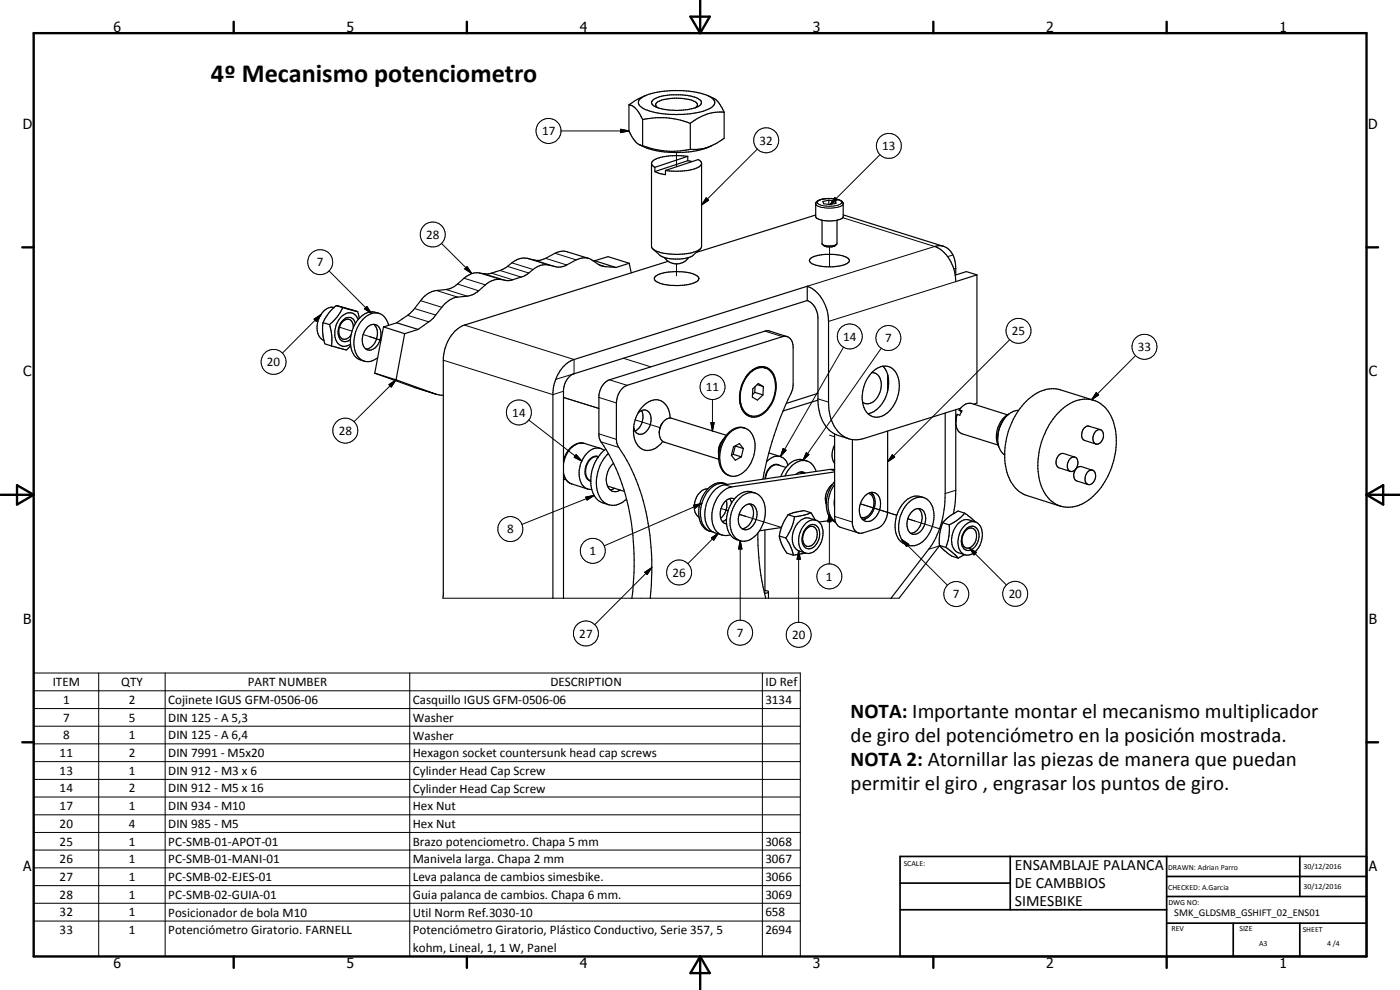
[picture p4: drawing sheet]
<svg xmlns="http://www.w3.org/2000/svg" width="420mm" height="297mm" viewBox="0 0 420 297" stroke-linecap="round" stroke-linejoin="round" font-family="sans-serif">
<g fill="none" stroke="#000" stroke-width=".3">
<path d="M168.3 39.3h20.5M186.3 38.8l2.5 .5-2.5 .5zM203 45.8v4.2M212 59.4l.7 .7-2.1 1.4zM227.3 44.7l-16.7 16.8M250.6 59.3l.6 .7-2.1 1.4zM264.1 46.4l-15 15M132.5 73l9.1 9.1M152.3 79.9l6.4 2M153.6 78.9l6.4 2M158.3 77.5l6.4 2M160.3 78l6.4 2"/>
<path d="M163.7 77.5l6.4 2M166.6 76l6.3 2M179.7 79.4l1.9 .6M203 79.2v3.6M244.8 61.1a3.4 3.4 0 0 0 3.1 1.3 5.9 5.9 0 0 0 5.1-1.1l.1-.2M245.3 60.5a7 7 0 0 1 7.3 .1 1.84 1.84 0 0 1-2.1 1.2h-1a5.2 5.2 0 0 1-4.2-1zM249 74.1v6M252.9 65.3l27.6 8.7-38.2 11.9M286 76.5l-1.6 .5M94.3 95.8l2-1.4-1.4 2zM96.3 94.4l-11.6 11.6M98.8 81.3l12.7 12.8"/>
<path d="M101.9 98.2l3.8 1.2M109.4 92.7l.7-.8 1.4 2.2zM110.1 91.9l1.4 2.2-2.1-1.4zM122.3 94.6l6.4 2M124.4 92.6l6.4 1.9M126.2 90.2l6.4 2M131 87.2l6.4 2M133.8 86.9l6.4 2M137.3 85.2l6.4 2M139.3 83.5l6.4 2M139.4 97.5l32.9 10.4v4.2l-5.5 1.7M139.5 80.7l.7-.7 1.4 2.1z"/>
<path d="M143.9 81.9l6.4 2M145.2 82.1l6.4 2M147.5 82l6.4 1.9M150.1 81.2l6.3 1.9M229.6 99.4l5.3 1.6M286.8 80.5l-.6 .2M286.8 84.5l-38.1 11.9M109 100.4l5.3 1.7M116.7 115.4l2.2-1.4-1.5 2.1zM118.9 114l-12.7 12.5M124.3 116.2l6.3 2M133 108.1l32.9 10.3 3.2-1"/>
<path d="M169.1 119.3l10.6 3.3M179.7 119.3l5.3 1.6M182.9 114l5.3 1.6M187.1 107.5l8.2 2.6M213.8 119.9v9.4M221.9 119.3a5.3 5.3 0 0 0 3.1 5.4M229.5 110.4a5.5 5.5 0 0 0-5.7 2.7M245.5 119.7l3.2 .9M253.1 104.2l-18.9 32.8M264.5 104.5l-23.6 33.7M303.1 101.9l-36.7 36.7M329 117.8l.7 .7-2.1 1.4z"/>
<path d="M340.8 106.7l-13.2 13.2M158.7 126l15.9 12.3M172.9 136.4l1.7 1.9-2.3-1.1zM175.4 133.1a4.9 4.9 0 0 0-5.1 2.8l-.8 1.7-.4 1.8M179.5 137.1a2.96 2.96 0 0 0-3.2 2.2 3.8 3.8 0 0 0 .7 4.8l.3 .2M179.6 136.9a3.5 3.5 0 0 0-3.9 3.2 3.2 3.2 0 0 0 1.6 4.3M179.7 130.2l5.3 1.6M180.4 132.6l5.3 1.6M190.6 126l7.5 2.3M213.3 126.8h1l-.5 2.5zM216.7 132.5l-.9 1.7-.1 1.4M217.1 131.8a5.3 5.3 0 0 0-1.4 4.6"/>
<path d="M233.5 139.5a3.4 3.4 0 0 0-3.6 3.3l-.1 .8M234.1 139.7a2.46 2.46 0 0 0-3.4 .9l-.9 1.7-.2 1.4M235 134.6l.9 .5-1.7 1.9zM242 135.8l.8 .6-1.9 1.8zM249 130.6l1.5 .5M267.8 136.4l.7 .8-2.1 1.4zM169.1 141.7l.4 1.5 .8 1.2M169.7 143.8h.1M169.7 143.8l.3 .3M170.3 144.3l1.3 .9M175.8 149.1l2.5-.5-2.1 1.4zM178.3 148.6l-21.7 8.8"/>
<path d="M208.1 151.6l2.5-.6-2.1 1.5zM210.6 151l-29.3 12.8M215.6 160l-9.2 9.1M216.4 152.6l2.1 .6-.9-.2M217.5 145.5l2.1 .6M223.8 154.9l-2-.6 12.7 3.9M248.9 154.1l.5 2.4h-1zM248.9 154.1v15.1M249.1 140.8l1.4 .5M250.5 149.4l-.2 1.5 .2 1.4M250.5 154.9l5.3 1.7M258.2 151.2l10.9 3.4"/>
<path d="M272.4 155.7l9.9 3M286.8 147.1l-3.1 1M132.9 179.5h136.9M193.5 171.7l2.1-1.4-1.4 2.1zM195.6 170.3l-17.1 17.2M213.5 161.4l2.1-1.4-1.4 2.1zM222.2 162.2l.5 2.5h-1.1zM222.2 162.2v23.9M239.7 165.3l.5 2.5h-1zM239.7 165.3v21.4M270.6 161.9l2.1 1.4-.6 .7zM270.6 161.9l13.7 13.7"/>
<path d="M281.9 163.8l-3.2 1M290.9 164.4l2.1 1.4-.7 .7zM290.9 164.4l11.1 11.1M10.1 201.9h230.1v85.1h-230.1zM10.1 207.3h230.1M10.1 212.6h230.1M10.1 217.9h230.1M29.6 201.9v85.1M49.6 201.9v85.1M123 201.9v85.1M228.8 201.9v85.1M10.1 223.2h230.1"/>
<path d="M10.1 228.5h230.1M10.1 233.8h230.1M10.1 239.1h230.1M10.1 244.5h230.1M10.1 249.8h230.1M10.1 255.1h230.1M10.1 260.4h230.1M10.1 265.7h230.1M10.1 271h230.1M10.1 276.4h230.1"/>
<circle cx="164.6" cy="39.3" r="3.8"/>
<circle cx="229.9" cy="42.1" r="3.8"/>
<circle cx="266.8" cy="43.8" r="3.8"/>
<circle cx="96.1" cy="78.7" r="3.7"/>
<circle cx="129.9" cy="70.4" r="3.8"/>
<circle cx="305.7" cy="99.3" r="3.7"/>
<circle cx="82.1" cy="108.6" r="3.7"/>
<circle cx="213.8" cy="116.1" r="3.8"/>
<circle cx="255" cy="101" r="3.8"/>
<circle cx="266.6" cy="101.4" r="3.8"/>
<circle cx="343.4" cy="104" r="3.7"/>
<circle cx="103.6" cy="129.2" r="3.7"/>
<circle cx="155.7" cy="123.7" r="3.8"/>
<circle cx="153.2" cy="158.7" r="3.8"/>
<circle cx="177.9" cy="165.3" r="3.8"/>
<circle cx="203.8" cy="171.8" r="3.8"/>
<circle cx="248.9" cy="172.9" r="3.7"/>
<circle cx="287" cy="178.2" r="3.8"/>
<circle cx="304.7" cy="178.2" r="3.7"/>
<circle cx="175.8" cy="190.1" r="3.7"/>
<circle cx="222.1" cy="189.8" r="3.7"/>
<circle cx="239.7" cy="190.5" r="3.8"/>
</g>
<g fill="none" stroke="#000" stroke-width=".35">
<path d="M188.8 31.5a4.7 4.7 0 0 1 3.3 2.8l.8 1.6M188.8 31.5v7.8l1 2a4.4 4.4 0 0 0 2.9 2.4 25 25 0 0 0 14.5 1.1M192.1 29.7a17.4 17.4 0 0 1 9.8-2.5h2.5a16.5 16.5 0 0 1 9.6 2.5 1.53 1.53 0 0 1-.5 2.6 25.6 25.6 0 0 1-14.6 1.8 10.9 10.9 0 0 1-7.1-2.6l-.2-1.1zM192.9 35.9a24.6 24.6 0 0 1 14.3 1.1M192.9 35.9v7.8M193.6 28.7l-2 .9-2.8 1.9M195.9 30.1a10.3 10.3 0 0 1 5.7-1.7h2.7l2.5 .3a4.7 4.7 0 0 1 3.7 1.9 2.01 2.01 0 0 1-1.9 1.8 19.2 19.2 0 0 1-12.4-.7l-.7-1zM197.4 32.3a1.03 1.03 0 0 1-.6-1.1 1.03 1.03 0 0 1 1.1-.8 14.9 14.9 0 0 1 10.9 .2l.4 .4 .1 .6-.7 .7M207.2 37v7.8M212.5 28.7l1.6 .8a8.1 8.1 0 0 1 3.2 4.2M217.3 33.7a14.6 14.6 0 0 0-10.1 3.3M217.3 33.7v7.8a15 15 0 0 1-10.1 3.3"/>
<path d="M192 43.5a27.3 27.3 0 0 0 15.4 2 19.3 19.3 0 0 0 6.2-1.8M195.5 49v25a3.3 3.3 0 0 0 2.9 1.8 17.5 17.5 0 0 0 11.7-1l.5-.8v-25M195.5 49l.3 .7 .7 .5M196.5 50.2v1.3M199.7 51.1v1.3l-1.5-.3-1.7-.6M206.4 48.2l-9.9 3.3M206.4 46.9v1.3M206.4 46.9l-9.9 3.3M206.4 48.2l1.3 .3M206.4 46.9a15.7 15.7 0 0 0-10.4 1.3l-.5 .8M210.6 49l-.3-.6-.8-.5-9.8 3.2M210.6 49a3 3 0 0 1-2.8 1.8l-3.6 .6-4.5-.3"/>
<path d="M176.6 77.5l-6.3-1.9a4.8 4.8 0 0 0-3.7 .4l-4.3 2.1h-1.6l-2.4-.6a5.5 5.5 0 0 0-4.7 1.4 11.5 11.5 0 0 1-10.6 2.9l-1.9 .5a14.8 14.8 0 0 0-4.3 3.3l-2 1.1-3.8 .5a6.8 6.8 0 0 0-4.8 3l-3 3.7-4.1 3M177.9 78.2h.6M178.5 78.2l4-1.2 6.3 2M178.5 78.2l6.4 2.1M188.8 79l.6 2.9M188.8 79l-3.9 1.3M196 74.7a8.1 8.1 0 0 0 7.9 3 7.6 7.6 0 0 0 4.1-1.1l2.1-1.9M199.4 77.3a4.5 4.5 0 0 0 7.3 0M200.5 78.4l-61.1 19.1a11.3 11.3 0 0 0-6.4 9.9l-.1 72.1M243.3 77.5a8 8 0 0 1 4.4-1.2l3.5 .2a5 5 0 0 1 3.7 1.5 2.34 2.34 0 0 1-2.3 1.7 16.3 16.3 0 0 1-7.2 0 2.45 2.45 0 0 1-2.5-1.6zM244.8 64.5l-35.8 11.2M245.1 60.5a4.7 4.7 0 0 1 3.1-.9l2.9 .1a2.18 2.18 0 0 1 2 1.3v4a2.41 2.41 0 0 1-2.2 1.2 8.6 8.6 0 0 1-5.8-.8l-.3-.4v-4z"/>
<path d="M246.7 66.1v7.1a4.6 4.6 0 0 0 4.4 .1M246.8 73.3l.6 .5 .9 .3 2-.2 .8-.6M248.7 60.1l-1.7 .4 .2 .6 1.9 .3 1.8-.4-.2-.7M248.7 60.1l2 .2M248.7 60.1v1.2M250.7 60.3v.7M251.2 66.1l-.1 7.2M253.1 64.5l30.1 9.4M96.9 96.8a14 14 0 0 0 .6 6.4l2 .6M96.9 96.8l2 .6M98.9 97.4l.7 3.7-.1 2.7M100.3 92.2a4.3 4.3 0 0 0-4.5 3.2 4.9 4.9 0 0 0 1.4 6.8"/>
<path d="M100.9 91.7l2.4 .6M100.9 91.7l-2.1 2.1-1.9 3M100.9 91.7l2 .6M102.9 92.3l.4 .1M102.9 92.3l-1.7 2.7-2.3 2.4M103.3 92.4l4 1.1M103.3 92.3l4 1.2M106 98.3a1.87 1.87 0 0 0-.5-2 1.87 1.87 0 0 0-2-.3 4 4 0 0 0-1.4 5.2 1.92 1.92 0 0 0 3.3-.7M106.7 97.1a2.15 2.15 0 0 0-1.9-1.9 2.15 2.15 0 0 0-2.2 1.3 4.3 4.3 0 0 0 0 5.8 2.21 2.21 0 0 0 2.6-.5M107.3 93.5l.5 2M107.5 95.9a2.75 2.75 0 0 0-2.2-2.1 2.75 2.75 0 0 0-2.7 1.1 6.9 6.9 0 0 0-1.6 7.6 2.67 2.67 0 0 0 4.2 .8M110.4 98.1a2.25 2.25 0 0 1 2.5-.6 2.25 2.25 0 0 1 1.4 2.3 4.6 4.6 0 0 1-3.5 5.3 2.8 2.8 0 0 1-2.1-3.6 6 6 0 0 1 1.7-3.4z"/>
<path d="M112.2 97.3a3.6 3.6 0 0 1 1 3.4l-.4 1.4a3.7 3.7 0 0 1-3 2.6M113.7 94a5.3 5.3 0 0 0-6.8 2.6 9 9 0 0 0-.2 10.5 4.4 4.4 0 0 0 2.6 1.2M115.1 98.1l6.3 2M115.1 98.1l-2.6 13.9M116.6 97.6a4.1 4.1 0 0 0-2.7-3.5 4.1 4.1 0 0 0-4.4 1.1 9.7 9.7 0 0 0-2.1 11.8 3.9 3.9 0 0 0 6 .3M119.1 96.9l-4 1.2M119.1 96.9l6.4 1.9M125.5 98.8l-4.1 1.3M184.9 80.3l-3.7-.4a6 6 0 0 1-3.5-1.8 4.5 4.5 0 0 0-4.8-.1l-3.3 1.8-1 .3a7.6 7.6 0 0 1-4.4-.7 7.6 7.6 0 0 0-5.9 2.9l-.5 .2a12.1 12.1 0 0 1-6.2 1.6 5.8 5.8 0 0 0-5.9 1.4l-3.5 2.8-1.5 .5-3.3 .4a7 7 0 0 0-4.8 3l-2.6 3.3-4.5 3.3M196.6 83.1a6.4 6.4 0 0 1 4.1-1.5 16.2 16.2 0 0 1 7.9 .8 1.12 1.12 0 0 1 .9 1.7 10.9 10.9 0 0 1-7.2 1.5l-1.9-.1a5.5 5.5 0 0 1-4-1.7zM242.3 90.2l-70 21.9a5.3 5.3 0 0 0-3.2 4.8v62.6M242.3 85.9l-70 22a10.8 10.8 0 0 0-6.4 9.8v61.8"/>
<path d="M242.3 90.2a5.5 5.5 0 0 1 3.2 5.3v25.1a11.1 11.1 0 0 0 4.9 9.6l4.4 1.5M242.3 85.9a11.2 11.2 0 0 1 6.4 10.5v24.2a11.7 11.7 0 0 0 4.3 10.2 7.1 7.1 0 0 0 6.2 .8l29.1-9.1M242.3 85.9v4.3M286.8 82.5a9.6 9.6 0 0 0-1.7-7.4 4.1 4.1 0 0 0-4.6-1.1 10.9 10.9 0 0 1 6.2 8.5M293.2 82.5l-3.2-1-3.3 1M293.2 82.5l-6.4 2-.1-2M293.2 82.5v38.4l-1 .4M99.5 103.8l3.3 .9a1.47 1.47 0 0 0 2.1-.6l.3-.3M112.5 112l6.4 2M112.5 112l11.8 4.2 6.6 2.1M118.9 114l11.7 4.2 2.4 .4M121.4 100.1l-2.5 13.9"/>
<path d="M224.7 112a4.4 4.4 0 0 1 7-.5 9.9 9.9 0 0 1-3.8 13.3 4.2 4.2 0 0 1-5.8-3.6 11 11 0 0 1 2.6-9.2zM226.5 117.7l-.7 .7M226.5 117.7l2.5 .8M226.6 116l-.1 1.7M227.2 115.4l1.9 .6M229.1 116l-1.5-.9-1.7 1.6-.1 2.5 1.5 .9 1.7-1.6M229.1 116l-.1 2.5M229.5 110.4h.2M236.2 101l-5.3-1.7h-1l-47 14.7a5.5 5.5 0 0 0-3.2 4.7v11.9l.3 1.3a63.1 63.1 0 0 1 10.3 36.1v3.8l-.7 7.7M245.5 118l-9.5 3M261.5 111.9a4.5 4.5 0 0 1 6.8-.9 8.3 8.3 0 0 1 .8 8.8 7.5 7.5 0 0 1-6.2 5.4 4.6 4.6 0 0 1-4-4.7 11.3 11.3 0 0 1 2.6-8.6zM261.6 111.8a3.3 3.3 0 0 1 2.8 4.3 4.9 4.9 0 0 1-4.6 5l-.9-.5"/>
<path d="M265 109.9a9 9 0 0 1 .2 10.4 7.2 7.2 0 0 1-4.7 3.8M266.4 112.4v4.9M180.2 134.5l-4.8-1.4a5.5 5.5 0 0 0-5.9 3.8l-.4 1.2M181.3 135.1a3.9 3.9 0 0 0-5.7 1.6 8.4 8.4 0 0 0-.9 8.7l1.3 1.2 1.6 .3M181.3 135.1a11.8 11.8 0 0 0-3 13.5l1 1.3a6.3 6.3 0 0 0 3.4 1.5M181.8 134.7l-.5 .4M182.6 136a11.9 11.9 0 0 0-2.5 13.4 4.6 4.6 0 0 0 7.4 .8l.5-.4M184.1 139a6.7 6.7 0 0 0-1.8 6.8M192.4 123.2a2.14 2.14 0 0 1 3 2.4 4.5 4.5 0 0 1-3 4.7 2.14 2.14 0 0 1-2.3-2.1M192.4 123.2l-.9 .7M192.5 123.2a4.8 4.8 0 0 1-1.9 6.1M197.9 129.9a2.8 2.8 0 0 0 1.5 2.8l16.3 5.1"/>
<path d="M197.9 129.9a4.2 4.2 0 0 1 3.4-4.5l16.7 5.2M198.4 127.7l-.5 2.2M198.7 127.1l-.3 .3M201.1 125.4a4.9 4.9 0 0 0-4.4-5.5 8.6 8.6 0 0 0-6.5 8.1 6.3 6.3 0 0 0 2.7 6.9 5.1 5.1 0 0 0 6-2.4M215.7 135.6v2a5.1 5.1 0 0 0 3.4 5.1M217.6 131.1l-.9 1.4M218.7 130.2a4.1 4.1 0 0 1 6.5-.6 8.1 8.1 0 0 1 .4 8.7 6.4 6.4 0 0 1-6.3 4.5 5.1 5.1 0 0 1-3.3-5.4 10.8 10.8 0 0 1 2.7-7.2zM220 136.3l-.5 .4M220 136.3l2.5 .8M220.6 133.8h.1M220.7 133.8l-.7 2.5M220.7 133.8l2.4 .8"/>
<path d="M223.1 134.6l-1.2-1.5-1.8 1-.6 2.5 1.2 1.5 1.8-1M223.1 134.6l-.6 2.5M223.6 128.4a5.1 5.1 0 0 0-6.1 2.9l-1.2 2.4-.6 3.2M225 124.7a5.1 5.1 0 0 0 5.8-2.7 9.2 9.2 0 0 0 .5-10.5 4.1 4.1 0 0 0-6.1 .3 10 10 0 0 0-2 11.4l1 1 1 .6M230.1 138.6a3.6 3.6 0 0 1 5.8-.4l.6 1.3M230.7 135.9l3.5 1.1M233.5 139.5l2.4 .8M235 123.3l2.9-6.7 .1-12.8a2.59 2.59 0 0 0-3.1-2.8l-46.7 14.6a5.6 5.6 0 0 0-3.2 5.3v10.9l.3 1.8a62.3 62.3 0 0 1 10.3 34.4l-.1 7.6-.4 3.9M235 123.3a99.2 99.2 0 0 0-6 20.5M242.2 138.3a5.1 5.1 0 0 0-6.3 2M245.5 120.1l-10.5 3.2M250.5 130.2v24.7a3.2 3.2 0 0 0 1.8 3.3l5.3 1.7"/>
<path d="M250.5 133.5a5.3 5.3 0 0 0 0 5.6M266.4 129.3v24a5.6 5.6 0 0 1-3.2 5.2l-4.2 1.4a2.6 2.6 0 0 1-3.2-2.8v-25.2M283.7 124v24.1a27.6 27.6 0 0 1-5 16.7l-11.3 14.7M286.8 122.9v24.2l-.1 3.6-.5 3.4M286.8 126.9a3.5 3.5 0 0 0 2 3.3l10.7 3.3M287.3 124.3l.8 .3 .6-1.3-.8-.3a3.3 3.3 0 0 1 3.7-1.9l10.7 3.4M287.3 124.3l-.5 1.8M287.3 124.3l-.5 2.1M287.9 123.1l.6 .5M287.9 123v.1M288.1 122.9l-.2 .2M301.2 125.9a9.5 9.5 0 0 0-1.8 5.5"/>
<path d="M302.8 124.2a7.7 7.7 0 0 0-3 9.8M305.7 123.1a7.1 7.1 0 0 0-5.8 5.6 7 7 0 0 0 1.6 7.8M317.1 124.3a11.1 11.1 0 0 1 10.3-4.4 9.3 9.3 0 0 1 6.9 7 22.5 22.5 0 0 1-8.2 23.6 8.6 8.6 0 0 1-13.6-4.7 22.8 22.8 0 0 1 4.6-21.5zM321 137.8a1.39 1.39 0 0 1 1.7-.6 1.39 1.39 0 0 1 .8 1.7 2.02 2.02 0 0 1-2.7 2.3 2.79 2.79 0 0 1 .2-3.4zM322.6 137.2l-3.4-1.1a2.46 2.46 0 0 0-2.1 1.7 2.46 2.46 0 0 0 .7 2.6l3.4 1M328.2 120.1l-9.9-3.1a10.3 10.3 0 0 0-9.7 2.8 22.4 22.4 0 0 0-5.8 23.5 9 9 0 0 0 5.5 5.4l10 3.2M328.9 129.4a1.29 1.29 0 0 1 1.5-.4 1.29 1.29 0 0 1 .8 1.3 2.45 2.45 0 0 1-2.2 2.9 2.42 2.42 0 0 1-.1-3.8zM330.3 128.9l-3.5-1a2.45 2.45 0 0 0-2 3.6l.5 .6 3.6 1.1M169.1 142.5l.6 1.3-.6 .2M170.3 144.4l.9 .7 5.2 1.6M182.3 145.8l5.1 1.6M182.3 145.8a2.41 2.41 0 0 0 3.8 1.2"/>
<path d="M184.4 146.5l-1.3 .5M212.4 146.7a4.4 4.4 0 0 0-3.9 4.2 4 4 0 0 0 1.3 4.3M217.8 145.2a5.1 5.1 0 0 0-6.4 2.8 9.1 9.1 0 0 0-.2 10.3l.7 .6 1.4 .6M218 150.2a5.2 5.2 0 0 1-1.7 5.2M218 155.7l-1.2 .8M218.2 145.3a4.8 4.8 0 0 0-5.8 2.2 9.6 9.6 0 0 0-1.1 10.4l1.4 1.3 1.2 .4M219 149.6l.5 1.3M220.4 149.7a3.1 3.1 0 0 0-3.8 2.4 3.6 3.6 0 0 0 1.2 5l.2 .1M222.1 149.4a4.2 4.2 0 0 1 4.6-1.4 4.2 4.2 0 0 1 2.9 3.9 9.7 9.7 0 0 1-5.2 10.3 4.1 4.1 0 0 1-5.2-3.9 10.6 10.6 0 0 1 2.9-8.9zM222.8 152.4a2.36 2.36 0 0 1 2.8-1.1 2.36 2.36 0 0 1 1.6 2.6 4.8 4.8 0 0 1-3.4 5.1 2.71 2.71 0 0 1-2.2-3.4l.5-1.9zM225 151.2a4.7 4.7 0 0 1-.6 6.7l-.7 .5-1 .2M226.6 148a5.2 5.2 0 0 0-6.8 2.5 9.1 9.1 0 0 0-.3 10.4l.7 .6 2 .7"/>
<path d="M227.4 159.9a75.4 75.4 0 0 0 2.4 19.6M229.6 159v19.1l1-.3M234.5 158.3l-6.6 1M235.9 140.3l-1.6 2.7M236.5 154.4a15.1 15.1 0 0 0-2.5 5.5l-.1 .9M236.5 154.4l2 .7M238.5 155.1l-.3 1.3a12.9 12.9 0 0 1-2.4 5M240.2 141.6l1.1 .4M240.6 141.6l.3 .3M241.6 141.9a2.23 2.23 0 0 0-2.7 .4M242 158.4a2.18 2.18 0 0 1 2.6-.9 2.18 2.18 0 0 1 1.4 2.4 4.3 4.3 0 0 1-3.3 4.8 2.61 2.61 0 0 1-2-3.5l.5-1.8zM242.1 158.6a1.78 1.78 0 0 1 2.1-.5 1.78 1.78 0 0 1 1.1 1.9 3.3 3.3 0 0 1-3.2 3.9 3.1 3.1 0 0 1-.5-4.6z"/>
<path d="M243.4 153.8l1.2 2.2M243.4 153.8l-1.6 .6-3.3 .7M243.4 153.8l-2-.6-3.4 .6-1.5 .6M244.9 156.1l-1.9-.6a4.5 4.5 0 0 0-4.8 3.6 4.8 4.8 0 0 0 1.7 6.3l1.9 .6M244.9 141.5a4.1 4.1 0 0 0-3-3.3 4.1 4.1 0 0 0-4.3 1.5l-1.1 1.4-.9 1.7M245.8 156.6a6.3 6.3 0 0 1-.9 8.4l-1.1 .8-1.2 .3-.8-.1M245.8 156.6a3.1 3.1 0 0 0-4.7 1.3 6.1 6.1 0 0 0-.2 7.5l.9 .6M247.9 151l.1 .1M249.6 145.5h.2M249.8 145.5a9.1 9.1 0 0 0-.5 10.2l1.5 1M249.8 156.1l-4 .5M249.8 145.3a5.4 5.4 0 0 0-1.8 5.9"/>
<path d="M250.5 145.3a9.4 9.4 0 0 0-.8 10.3l1 1M250.5 144.5l-.7 1M250.5 140.9l-1.4-.1-31.6 4.7a8.6 8.6 0 0 0-6 8.1 5.9 5.9 0 0 0 2.7 6.1l2.5 .8M250.5 141.6l-30.9 4.5a8.5 8.5 0 0 0-5.9 7.7 6.4 6.4 0 0 0 2.4 6.5l1.7 .4 1.4-.2M259.5 148.9a2.59 2.59 0 0 1 3.1-1 2.59 2.59 0 0 1 1.6 2.7 5.3 5.3 0 0 1-3.6 5.9 2.84 2.84 0 0 1-2.7-3.4 6.7 6.7 0 0 1 1.6-4.2zM259.7 155.7l-.8 .2M260 155.6l-1.2 .2M260.6 148a3.4 3.4 0 0 1 1.3 4.8 3.1 3.1 0 0 1-3.6 2.4M261.3 147.7a4.9 4.9 0 0 1-.4 7.2l-1.1 .7M261.5 147.7l.7 .9M272.4 151.1a4.3 4.3 0 0 1 6.5-.6 8.8 8.8 0 0 1-.2 9.8 5.5 5.5 0 0 1-6.1 3.3 5.6 5.6 0 0 1-2.9-6 11.2 11.2 0 0 1 2.7-6.5zM273.6 153.6a2.28 2.28 0 0 1 2.8-.9 2.28 2.28 0 0 1 1.4 2.5 4.4 4.4 0 0 1-3.6 5.1 2.92 2.92 0 0 1-2-3.7l.4-1.4z"/>
<path d="M275.6 152.6a4.7 4.7 0 0 1-.9 7l-1.4 .4M277.2 149.3a5.2 5.2 0 0 0-6.8 2.6 9.4 9.4 0 0 0-.6 10l1.1 1 1.8 .7M282.9 156.8l-.9 3.3-.1 3.5M282.9 156.8l2 .7M284.9 157.5l-.1 3.5-.9 3.3M289.5 157.7a2.83 2.83 0 0 1 2.9-1.2 2.83 2.83 0 0 1 2.2 2.4 6.4 6.4 0 0 1-3.7 7.6 2.77 2.77 0 0 1-3.3-2.8 7 7 0 0 1 1.9-6zM289.5 154l3.2 2.6-1.9-.6a4.2 4.2 0 0 0-4.6 3.1 5.8 5.8 0 0 0 .5 6.2l.6 .4 2.3 .8M289.5 154a13.3 13.3 0 0 1-4.6 3.5M289.5 154l-1.9-.7-.8 .5a12 12 0 0 0-3.9 3M289.8 159.2a1.78 1.78 0 0 1 2.2-.6 1.78 1.78 0 0 1 1.1 1.8 3.3 3.3 0 0 1-3.1 4 2.95 2.95 0 0 1-.8-4.2zM290.1 158.5a2.16 2.16 0 0 1 2.6-.4 2.16 2.16 0 0 1 1.1 2.3 4.4 4.4 0 0 1-3.3 4.8 2.89 2.89 0 0 1-1.9-4l.7-1.7zM326.5 141.5a1.42 1.42 0 0 1 1.9-.1 1.42 1.42 0 0 1 .3 1.8 1.94 1.94 0 0 1-2.4 2.1 2.58 2.58 0 0 1 .2-3.8z"/>
<path d="M327.9 141.1l-3.4-1.1a2.55 2.55 0 0 0-1.9 3.9l.6 .4 3.3 1.1M229.6 177.1l1 .3v2.1M233.9 160.8l.8 2.8 1.4 2.3 2 .7M233.9 160.8l1.9 .6M235.8 161.4l1.3 2.1 1 3.1M241.6 165.9l-3.5 .7M281.9 163.6l1.7 1.7 2 1.5 2 .7M281.9 163.6l2 .7M282 163.7l-12.2 15.8M283.9 164.3l2.6 2 1.1 1.2M289.4 166.4l-1.8 1.1"/>
</g>
<g fill="#000">
<circle cx="179.5" cy="137.1" r=".18"/>
<circle cx="177.3" cy="144.3" r=".18"/>
</g>
<g fill="none" stroke="#000" stroke-width=".71">
<path d="M10.1 9.9h400v277.1h-400zM70.1 6.5v3.4M140.1 6.5v3.4M207.2 5h5.8l-2.9 4.9zM210.1 0v9.9M280.1 6.5v3.4M350.1 6.5v3.4M6.7 74.2h3.4M410.1 74.2h3.5M.1 148.5h10M5.1 145.6l5 2.9-5 2.9zM410.1 148.5h10"/>
<path d="M410.1 148.5l5-2.9v5.8zM6.7 222.7h3.4M410.1 222.7h3.5M70.1 287v3.4M140.1 287v3.4M210.1 287v10M210.1 287l2.9 5h-5.8zM280.1 287v3.4M350.1 287v3.4"/>
</g>
<path d="M270.1 257h140v30h-140zM303.2 257v16M350.1 257v30M390.1 257v12M270.1 265h33.1M270.1 273h80M350.1 277h60M350.1 269h60M350.1 263h60M370.1 277v10M390.1 277v10" fill="none" stroke="#000" stroke-width=".51"/>
<g fill="#000">
<path d="M186.3 38.8l2.5 .5-2.5 .5zM212 59.4l.7 .7-2.1 1.4zM250.6 59.3l.6 .7-2.1 1.4zM94.3 95.8l2-1.4-1.4 2zM110.1 91.9l1.4 2.2-2.1-1.4zM139.5 80.7l.7-.7 1.4 2.1zM116.7 115.4l2.2-1.4-1.5 2.1zM329 117.8l.7 .7-2.1 1.4zM172.9 136.4l1.7 1.9-2.3-1.1zM213.3 126.8h1l-.5 2.5zM235 134.6l.9 .5-1.7 1.9zM242 135.8l.8 .6-1.9 1.8z"/>
<path d="M267.8 136.4l.7 .8-2.1 1.4zM175.8 149.1l2.5-.5-2.1 1.4zM208.1 151.6l2.5-.6-2.1 1.5zM248.9 154.1l.5 2.4h-1zM193.5 171.7l2.1-1.4-1.4 2.1zM213.5 161.4l2.1-1.4-1.4 2.1zM222.2 162.2l.5 2.5h-1.1zM239.7 165.3l.5 2.5h-1zM270.6 161.9l2.1 1.4-.6 .7zM290.9 164.4l2.1 1.4-.7 .7z"/>
</g>
<text font-size="7.9" x="63.3" y="24.7">4º Mecanismo potenciometro</text>
<g font-size="6.3">
<text x="255.3" y="215.3">NOTA: Importante montar el mecanismo multiplicador</text>
<text x="255.3" y="222.5">de giro del potenciómetro en la posición mostrada.</text>
<text x="255.3" y="229.7">NOTA 2: Atornillar las piezas de manera que puedan</text>
<text x="255.3" y="236.9">permitir el giro , engrasar los puntos de giro.</text>
</g>
<g font-size="4.7">
<text x="304.6" y="261.1">ENSAMBLAJE PALANCA</text>
<text x="304.6" y="266.5">DE CAMBBIOS</text>
<text x="304.6" y="271.9">SIMESBIKE</text>
</g>
<g font-size="4.2">
<text x="34" y="9.6">6</text>
<text x="104" y="9.6">5</text>
<text x="174" y="9.6">4</text>
<text x="244" y="9.6">3</text>
<text x="314" y="9.6">2</text>
<text x="384" y="9.6">1</text>
<text x="6.8" y="38.7">D</text>
<text x="410.6" y="38.7">D</text>
<text x="7" y="112.9">C</text>
<text x="410.8" y="112.9">C</text>
<text x="7" y="187.1">B</text>
<text x="410.8" y="187.1">B</text>
<text x="7" y="261.4">A</text>
<text x="410.8" y="261.4">A</text>
<text x="34" y="290.4">6</text>
<text x="104" y="290.4">5</text>
<text x="174" y="290.4">4</text>
<text x="244" y="290.4">3</text>
<text x="314" y="290.4">2</text>
<text x="384" y="290.4">1</text>
</g>
<g font-size="3.9">
<text x="162.7" y="40.6">17</text>
<text x="228" y="43.4">32</text>
<text x="264.8" y="45">13</text>
<text x="127.9" y="71.7">28</text>
<text x="95.1" y="79.9">7</text>
<text x="303.7" y="100.5">25</text>
<text x="253.1" y="102.2">14</text>
<text x="265.6" y="102.7">7</text>
<text x="341.5" y="105.4">33</text>
<text x="80.1" y="109.9">20</text>
<text x="211.8" y="117.4">11</text>
<text x="153.7" y="125">14</text>
<text x="101.7" y="130.5">28</text>
<text x="152.2" y="160">8</text>
<text x="176.9" y="166.5">1</text>
<text x="201.8" y="173.1">26</text>
<text x="247.9" y="174.2">1</text>
<text x="286" y="179.5">7</text>
<text x="302.7" y="179.5">20</text>
<text x="173.9" y="191.3">27</text>
<text x="221.1" y="191.1">7</text>
<text x="237.7" y="191.8">20</text>
<text x="15.8" y="205.9">ITEM</text>
<text x="36.4" y="205.9">QTY</text>
<text x="74.4" y="205.9">PART NUMBER</text>
<text x="165.2" y="205.9">DESCRIPTION</text>
<text x="229.7" y="206">ID Ref</text>
<text x="18.9" y="211.2">1</text>
<text x="38.6" y="211.2">2</text>
<text x="50.5" y="211.2">Cojinete IGUS GFM-0506-06</text>
<text x="123.9" y="211.2">Casquillo IGUS GFM-0506-06</text>
<text x="229.7" y="211.2">3134</text>
<text x="18.9" y="216.5">7</text>
<text x="18.9" y="221.8">8</text>
<text x="38.6" y="216.5">5</text>
<text x="38.6" y="221.8">1</text>
<text x="50.5" y="216.5">DIN 125 - A 5,3</text>
<text x="50.5" y="221.8">DIN 125 - A 6,4</text>
<text x="123.9" y="216.6">Washer</text>
<text x="123.9" y="221.9">Washer</text>
<text x="17.9" y="227.1">11</text>
<text x="38.6" y="227.1">2</text>
<text x="50.5" y="227.1">DIN 7991 - M5x20</text>
<text x="123.9" y="227.2">Hexagon socket countersunk head cap screws</text>
<text x="17.9" y="232.5">13</text>
<text x="38.6" y="232.5">1</text>
<text x="50.5" y="232.5">DIN 912 - M3 x 6</text>
<text x="123.9" y="232.5">Cylinder Head Cap Screw</text>
<text x="17.9" y="237.7">14</text>
<text x="38.6" y="237.7">2</text>
<text x="50.5" y="237.7">DIN 912 - M5 x 16</text>
<text x="123.9" y="237.8">Cylinder Head Cap Screw</text>
<text x="17.9" y="243.1">17</text>
<text x="38.6" y="243.1">1</text>
<text x="50.5" y="243.1">DIN 934 - M10</text>
<text x="123.9" y="243.1">Hex Nut</text>
<text x="17.9" y="248.4">20</text>
<text x="38.6" y="248.4">4</text>
<text x="50.5" y="248.4">DIN 985 - M5</text>
<text x="123.9" y="248.4">Hex Nut</text>
<text x="17.9" y="253.7">25</text>
<text x="38.6" y="253.7">1</text>
<text x="50.5" y="253.7">PC-SMB-01-APOT-01</text>
<text x="123.9" y="253.8">Brazo potenciometro. Chapa 5 mm</text>
<text x="229.7" y="253.7">3068</text>
<text x="17.9" y="259">26</text>
<text x="38.6" y="259">1</text>
<text x="50.5" y="259">PC-SMB-01-MANI-01</text>
<text x="123.9" y="259.1">Manivela larga. Chapa 2 mm</text>
<text x="229.7" y="259">3067</text>
<text x="17.9" y="264.3">27</text>
<text x="17.9" y="269.7">28</text>
<text x="38.6" y="264.3">1</text>
<text x="38.6" y="269.6">1</text>
<text x="50.5" y="264.3">PC-SMB-02-EJES-01</text>
<text x="50.5" y="269.7">PC-SMB-02-GUIA-01</text>
<text x="123.9" y="264.4">Leva palanca de cambios simesbike.</text>
<text x="123.9" y="269.7">Guia palanca de cambios. Chapa 6 mm.</text>
<text x="229.7" y="264.3">3066</text>
<text x="229.7" y="269.7">3069</text>
<text x="17.9" y="275">32</text>
<text x="38.6" y="275">1</text>
<text x="50.5" y="275">Posicionador de bola M10</text>
<text x="123.9" y="275">Util Norm Ref.3030-10</text>
<text x="229.7" y="275">658</text>
<text x="17.9" y="280.3">33</text>
<text x="38.6" y="280.3">1</text>
<text x="50.5" y="280.3">Potenciómetro Giratorio. FARNELL</text>
<text x="123.9" y="280.3">Potenciómetro Giratorio, Plástico Conductivo, Serie 357, 5</text>
<text x="229.7" y="280.3">2694</text>
<text x="123.9" y="285.7">kohm, Lineal, 1, 1 W, Panel</text>
</g>
<text font-size="3.1" x="352.4" y="275">SMK_GLDSMB_GSHIFT_02_ENS01</text>
<g font-size="2.4">
<text x="271.2" y="259.7">SCALE:</text>
<text x="350.6" y="261">DRAWN: Adrian Parro</text>
<text x="391.2" y="260.6">30/12/2016</text>
<text x="350.6" y="267">CHECKED: A.Garcia</text>
<text x="391.2" y="266.7">30/12/2016</text>
<text x="350.6" y="271.4">DWG NO:</text>
<text x="351.6" y="279.3">REV</text>
<text x="372" y="279.4">SIZE</text>
<text x="391" y="279.6">SHEET</text>
<text x="377.9" y="283.8">A3</text>
<text x="398.3" y="283.8">4 /4</text>
</g>
</svg>
